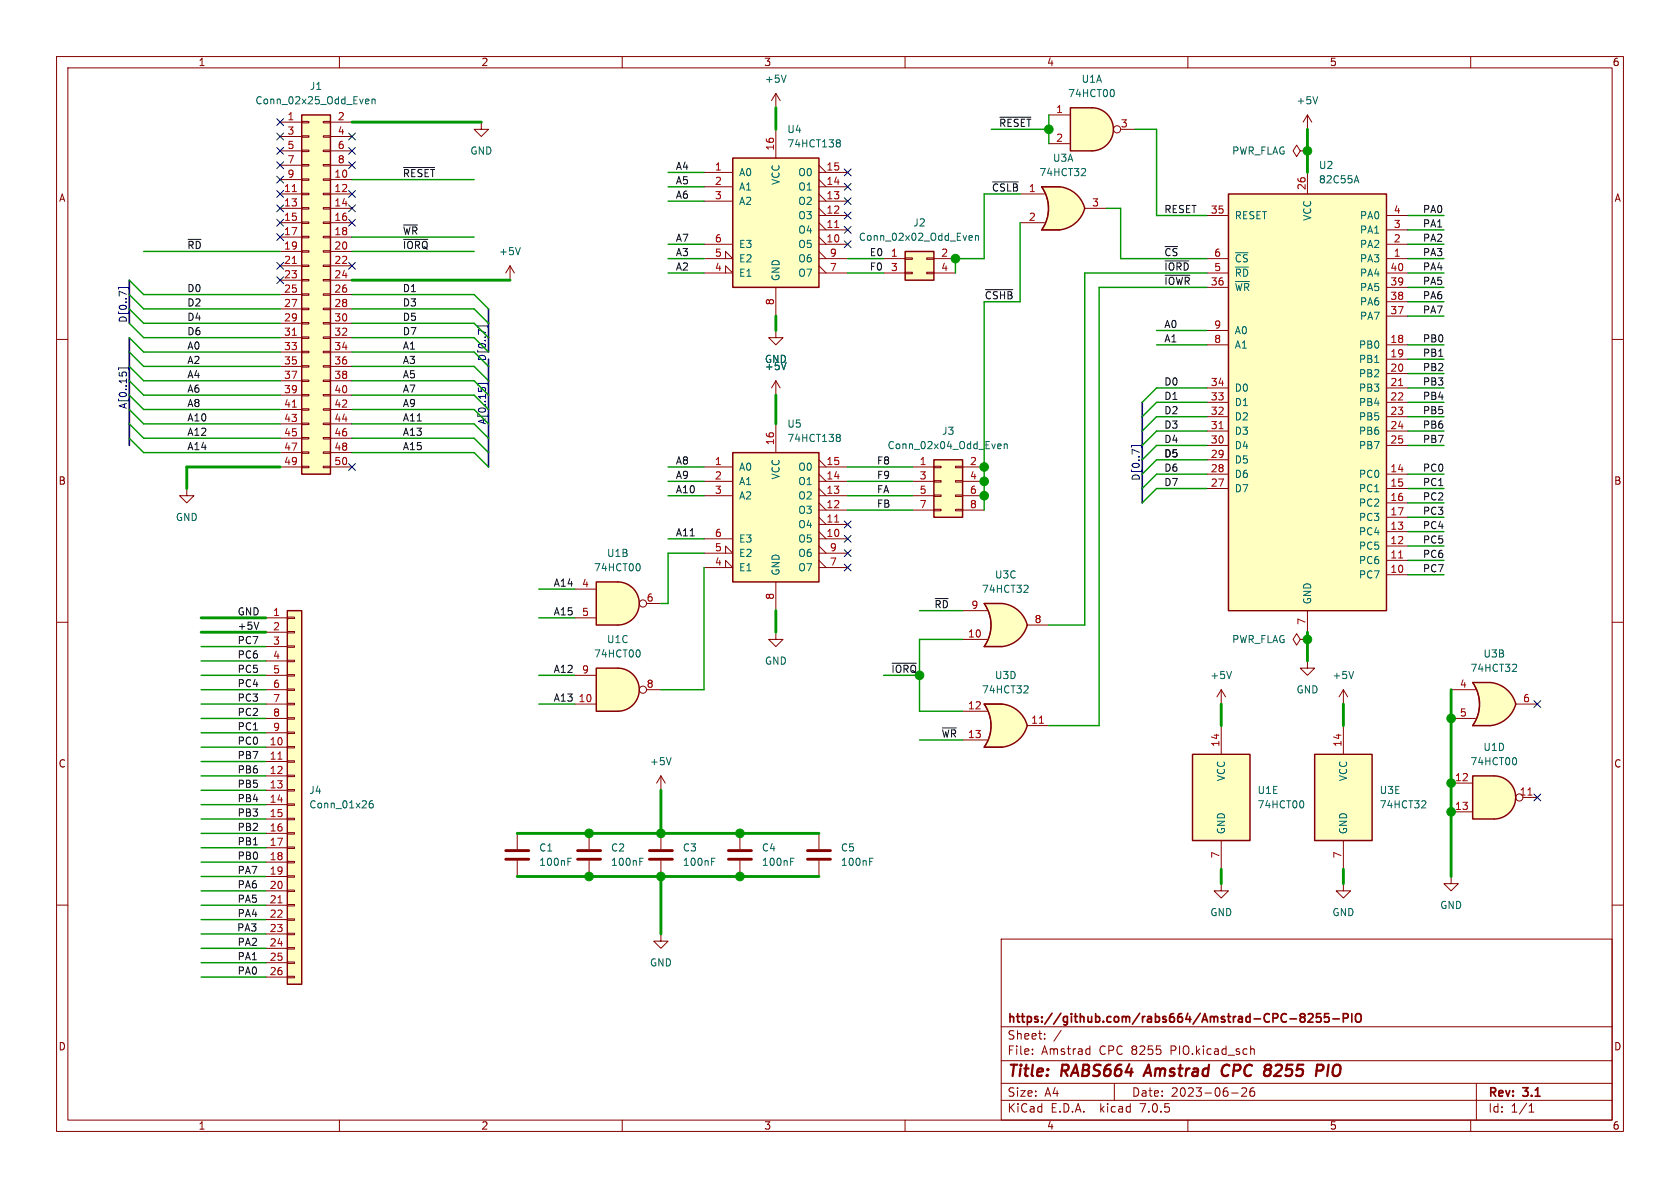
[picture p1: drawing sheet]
<svg xmlns="http://www.w3.org/2000/svg" width="297mm" height="210mm" viewBox="0 0 297 210" stroke-linecap="round" stroke-linejoin="round" font-family="sans-serif">
<g fill="none" stroke="#840000" stroke-width=".18">
<path d="M10 10h277v190h-277zM12 12h273v186h-273zM60 10v2M110 10v2M160 10v2M210 10v2M260 10v2M49.5 21.6h3.8M49.5 31.8h3.8M49.5 34.3h3.8M49.5 36.8h3.8M49.5 39.4h3.8"/>
<path d="M49.5 24.1h3.8M49.5 26.7h3.8M49.5 29.2h3.8M53.3 39.2h1.3v.3h-1.3zM53.3 36.7h1.3v.3h-1.3zM53.3 34.2h1.3v.2h-1.3zM53.3 31.6h1.3v.3h-1.3zM53.3 29.1h1.3v.2h-1.3zM53.3 26.5h1.3v.3h-1.3zM53.3 24h1.3v.3h-1.3zM53.3 21.5h1.3v.2h-1.3zM57.1 39.2h1.3v.3h-1.3z"/>
<path d="M57.1 36.7h1.3v.3h-1.3zM57.1 34.2h1.3v.2h-1.3zM57.1 31.6h1.3v.3h-1.3zM57.1 29.1h1.3v.2h-1.3zM57.1 26.5h1.3v.3h-1.3zM57.1 24h1.3v.3h-1.3zM57.1 21.5h1.3v.2h-1.3zM58.4 21.6h3.8M58.4 31.8h3.8M58.4 34.3h3.8M58.4 36.8h3.8M58.4 39.4h3.8"/>
<path d="M58.4 24.1h3.8M58.4 26.7h3.8M58.4 29.2h3.8M10 60h2M49.5 41.9h3.8M49.5 44.5h3.8M49.5 47h3.8M49.5 49.5h3.8M49.5 52.1h3.8M49.5 54.6h3.8M49.5 57.2h3.8M49.5 59.7h3.8"/>
<path d="M53.3 59.6h1.3v.2h-1.3zM53.3 57h1.3v.3h-1.3zM53.3 54.5h1.3v.2h-1.3zM53.3 51.9h1.3v.3h-1.3zM53.3 49.4h1.3v.3h-1.3zM53.3 46.9h1.3v.2h-1.3zM53.3 44.3h1.3v.3h-1.3zM53.3 41.8h1.3v.2h-1.3zM57.1 59.6h1.3v.2h-1.3zM57.1 57h1.3v.3h-1.3zM57.1 54.5h1.3v.2h-1.3zM57.1 51.9h1.3v.3h-1.3z"/>
<path d="M57.1 49.4h1.3v.3h-1.3zM57.1 46.9h1.3v.2h-1.3zM57.1 44.3h1.3v.3h-1.3zM57.1 41.8h1.3v.2h-1.3zM58.4 41.9h3.8M58.4 44.5h3.8M58.4 47h3.8M58.4 49.5h3.8M58.4 52.1h3.8M58.4 54.6h3.8M58.4 57.2h3.8M58.4 59.7h3.8"/>
<path d="M137.2 58.4v1.3h1.2l-1.2 1.3-1.3-1.3h1.3M156.2 45.7h3.8M156.2 48.3h3.8M160 48.1h1.3v.3h-1.3zM160 45.6h1.3v.2h-1.3zM163.8 48.1h1.3v.3h-1.3zM163.8 45.6h1.3v.2h-1.3zM165.1 45.7h3.8M165.1 48.3h3.8M285 60h2M49.5 62.2h3.8M49.5 64.8h3.8"/>
<path d="M49.5 67.3h3.8M49.5 69.9h3.8M49.5 72.4h3.8M49.5 74.9h3.8M49.5 77.5h3.8M53.3 79.9h1.3v.2h-1.3zM53.3 77.3h1.3v.3h-1.3zM53.3 74.8h1.3v.3h-1.3zM53.3 72.3h1.3v.2h-1.3zM53.3 69.7h1.3v.3h-1.3zM53.3 67.2h1.3v.2h-1.3zM53.3 64.6h1.3v.3h-1.3z"/>
<path d="M53.3 62.1h1.3v.3h-1.3zM57.1 79.9h1.3v.2h-1.3zM57.1 77.3h1.3v.3h-1.3zM57.1 74.8h1.3v.3h-1.3zM57.1 72.3h1.3v.2h-1.3zM57.1 69.7h1.3v.3h-1.3zM57.1 67.2h1.3v.2h-1.3zM57.1 64.6h1.3v.3h-1.3zM57.1 62.1h1.3v.3h-1.3zM58.4 62.2h3.8M58.4 64.8h3.8M58.4 67.3h3.8"/>
<path d="M58.4 69.9h3.8M58.4 72.4h3.8M58.4 74.9h3.8M58.4 77.5h3.8M137.2 67.3l-.8 1.3M137.2 67.3v2.6M137.2 67.3l.7 1.3M49.5 82.6h3.8M49.5 80h3.8M53.3 82.4h1.3v.3h-1.3zM57.1 82.4h1.3v.3h-1.3zM58.4 82.6h3.8"/>
<path d="M58.4 80h3.8M161.3 82.6h3.8M161.3 85.1h3.8M161.3 87.6h3.8M161.3 90.2h3.8M165.1 90h1.3v.3h-1.3zM165.1 87.5h1.3v.3h-1.3zM165.1 85h1.3v.2h-1.3zM165.1 82.4h1.3v.3h-1.3zM168.9 90h1.3v.3h-1.3zM168.9 87.5h1.3v.3h-1.3zM168.9 85h1.3v.2h-1.3z"/>
<path d="M168.9 82.4h1.3v.3h-1.3zM170.2 82.6h3.8M170.2 85.1h3.8M170.2 87.6h3.8M170.2 90.2h3.8M10 110h2M285 110h2M10 160h2M144.8 147.3v2.8M144.8 152.1v2.8M215.9 156.2v1.3h1.3l-1.3 1.3-1.3-1.3h1.3M237.5 156.2v1.3h1.3l-1.3 1.3-1.3-1.3h1.3"/>
<path d="M256.5 154.9v1.3h1.3l-1.3 1.3-1.2-1.3h1.2M285 160h2M177 166h108v32h-108zM60 198v2M110 198v2M160 198v2M177 194.5h108M177 191.5h108M177 187.5h108M177 181.5h108M182.5 186.3v.1M182.5 185.5v.1"/>
<path d="M184.7 183.6v.1M184.7 182.8v.1M187.6 182.1l-1.3 2M192.2 185.4l.5 .1M192.7 184.9v1.5M192.7 186.3l-.5 .1M197 191.5v3M210 198v2M217.7 193.2h1.2M219.5 192.4l.6-.1 .2 .1 .1 .3-.9 1.1h.9M221.1 185.5l.2-.1 .4 .1v.9M221.1 184.9v1.5"/>
<path d="M221.7 192.3a.59 .59 0 0 0-.7 .6v.6l.1 .2 .4 .1 .2-.1 .1-.5-.1-.3h-.5l-.2 .3M260 198v2M261 191.5v6.5M270.3 196.6h.9M270.3 195.5l.4-.4v1.5"/>
</g>
<path d="M216.5 188.3a1.11 1.11 0 0 0 0 1.9M223.9 189.1h.4M224 188.2h.4M224.3 189.1l.2 .1M224.5 190l-.3 .2h-.4M224.5 189l-.2 .1M232.8 189.3h.7a.55 .55 0 0 0 .5-.5 .55 .55 0 0 0-.4-.6h-.7l-.3 2" fill="none" stroke="#840000" stroke-width=".4"/>
<path d="M230.1 179.8l-.3-.3 .3-.3 .5 .1 .1 .2-.3 .3M230.1 179.8l-.3 .3 .1 .4 .2 .2 .5-.1 .1-.2-.1-.4-.2-.2M230.1 179.8h.3M231.3 179.3l.5-.1 .3 .1v.3l-.9 1.1h.9M233.5 179.2h-.7l-.1 .7 .2-.1h.5l.2 .2-.1 .5-.2 .2-.6-.2M234.9 179.2h-.7l-.1 .7 .2-.1h.5l.2 .2-.1 .5-.2 .2-.6-.2M237.5 180l.7-.1 .1-.2v-.4l-.2-.1h-.6v1.5M239 179.2v1.5M239.7 179.4a.5 .5 0 0 1 .6-.2 .5 .5 0 0 1 .3 .5v.5a.5 .5 0 0 1-.5 .5 .5 .5 0 0 1-.5-.5zM228.1 180.1h1.1M235.6 180.1h1.2" fill="none" stroke="#840000" stroke-width=".3"/>
<g fill="none" stroke="#006464" stroke-width=".18">
<path d="M64.8 17.5l.4 .1v.2l-.6 .1M65.2 18.3l-.4 .1M65.8 17.6l.1-.1 .4 .1v.8M65.8 17.5v.9M171.5 41.6l.3 .1 .1 .2-.6 .2M171.8 42.4l-.3 .1M172.4 41.8l.2-.2 .3 .1 .1 .8M172.4 41.6v.9M139 64.1l-.4 1.2M176.6 78.5h.3l.1 .3-.6 .1M176.9 79.3h-.3M177.5 78.6l.2-.1h.3l.1 .8"/>
<path d="M177.5 78.5v.8M153.7 151.7h.6"/>
</g>
<path d="M142.7 151.9h4.1M142.7 150.4h4.1" fill="none" stroke="#840000" stroke-width=".51"/>
<g fill="#ffffc2" stroke="#ffffc2" stroke-width=".18">
<path d="M160 44.5h5.1v5h-5.1z"/>
<path d="M165.1 81.3h5.1v10.1h-5.1z"/>
<path d="M53.3 20.3h5.1v63.5h-5.1z"/>
<path d="M176.6 126.9l5 1.4a5.2 5.2 0 0 1-4.4 3.8z"/>
</g>
<path d="M53.3 20.3h5.1v63.5h-5.1zM160 44.5h5.1v5h-5.1zM165.1 81.3h5.1v10.1h-5.1z" fill="none" stroke="#840000" stroke-width=".25"/>
<path d="M51.7 33.9h.7M51.7 46.6h.7M51.7 59.3h.7M51.7 72h.7" fill="none" stroke="#a90000" stroke-width=".18"/>
<path d="M174 132.1h3.2M174 124.5h3.2" fill="none" stroke="#ffffc2" stroke-width=".18"/>
<path d="M174 124.5h3.2v7.6h-3.2a6.7 6.7 0 0 0 0-7.6z" fill="#ffffc2"/>
<g fill="#ffffc2" stroke="#ffffc2" stroke-width=".18">
<path d="M177.2 124.5a5.1 5.1 0 0 1 4.4 3.8l-5 1.3z"/>
<path d="M176.6 109.1l5 1.4a5.2 5.2 0 0 1-4.4 3.8z"/>
</g>
<path d="M174 124.5h3.2a5.1 5.1 0 0 1 4.4 3.8 5.2 5.2 0 0 1-4.4 3.8h-3.2a6.6 6.6 0 0 0 0-7.6z" fill="none" stroke="#840000" stroke-width=".25"/>
<path d="M170.2 125.7h4.3M170.2 130.8h4.3M177.2 124.5h-3.2a6.6 6.6 0 0 1 0 7.6h3.2M181.6 128.3h3.8" fill="none" stroke="#840000" stroke-width=".18"/>
<path d="M183.8 127.9h.7" fill="none" stroke="#a90000" stroke-width=".18"/>
<path d="M181.5 121.2l.3 .3-.1 .3-.7 .7h.8" fill="none" stroke="#006464" stroke-width=".18"/>
<path d="M174 114.3h3.2M174 106.7h3.2" fill="none" stroke="#ffffc2" stroke-width=".18"/>
<path d="M174 106.7h3.2v7.6h-3.2a6.7 6.7 0 0 0 0-7.6z" fill="#ffffc2"/>
<g fill="#ffffc2" stroke="#ffffc2" stroke-width=".18">
<path d="M177.2 106.7a5.1 5.1 0 0 1 4.4 3.8l-5 1.3z"/>
<path d="M263 123.1l5 1.4a5.2 5.2 0 0 1-4.4 3.8z"/>
</g>
<path d="M174 106.7h3.2a5.1 5.1 0 0 1 4.4 3.8 5.2 5.2 0 0 1-4.4 3.8h-3.2a6.6 6.6 0 0 0 0-7.6z" fill="none" stroke="#840000" stroke-width=".25"/>
<path d="M170.2 113h4.3M170.2 108h4.3M177.2 106.7h-3.2a6.6 6.6 0 0 1 0 7.6h3.2M181.6 110.5h3.8" fill="none" stroke="#840000" stroke-width=".18"/>
<path d="M181.5 103.4l.3 .3-.1 .3-.7 .7h.8" fill="none" stroke="#006464" stroke-width=".18"/>
<path d="M260.3 128.3h3.2M260.3 120.7h3.2" fill="none" stroke="#ffffc2" stroke-width=".18"/>
<path d="M260.3 120.7h3.2v7.6h-3.2a6.7 6.7 0 0 0 0-7.6z" fill="#ffffc2"/>
<g fill="#ffffc2" stroke="#ffffc2" stroke-width=".18">
<path d="M263.6 120.7a5.1 5.1 0 0 1 4.4 3.8l-5 1.3z"/>
<path d="M193 19.1a3.8 3.8 0 0 1 3.8 3.8 3.8 3.8 0 0 1-3.8 3.8z"/>
</g>
<path d="M260.3 120.7h3.3a5.1 5.1 0 0 1 4.4 3.8 5.2 5.2 0 0 1-4.5 3.8h-3.2a6.6 6.6 0 0 0 0-7.6z" fill="none" stroke="#840000" stroke-width=".25"/>
<path d="M33 86.4v1.2h1.3l-1.3 1.3-1.3-1.3h1.3M137.2 111.8v1.2h1.2l-1.2 1.3-1.3-1.3h1.3M229.9 113l-.7-1-.6 1 .6 1 .7-1h1.2M231.1 113h.1M215.9 121.9l-.8 1.3M215.9 121.9v2.6M215.9 121.9l.8 1.3M256.5 121.9h4.4M256.5 127h4.4M263.5 120.7h-3.2a6.6 6.6 0 0 1 0 7.6h3.2M268 124.5h3.8" fill="none" stroke="#840000" stroke-width=".18"/>
<path d="M217.7 118.7l-.4 1.3M267.9 117.4l.2 .3v.3l-.8 .7h.8" fill="none" stroke="#006464" stroke-width=".18"/>
<path d="M189.2 19.1h3.8v7.6h-3.8z" fill="#ffffc2"/>
<path d="M189.2 19.1h3.8a3.8 3.8 0 0 1 3.8 3.8 3.8 3.8 0 0 1-3.8 3.8h-3.8z" fill="none" stroke="#840000" stroke-width=".25"/>
<g fill="none" stroke="#840000" stroke-width=".18">
<path d="M137.2 16.5l-.8 1.3M137.2 16.5v2.6M137.2 16.5l.7 1.3M185.4 20.3h3.8M185.4 25.4h3.8M198.1 22.9h2.6M231.1 20.3l-.7 1.3M231.1 20.3v2.6M231.1 20.3l.8 1.3M104.1 147.3v2.8M104.1 152.1v2.8M116.8 165.1v1.3h1.3l-1.3 1.2-1.2-1.2h1.2"/>
<circle cx="197.5" cy="22.9" r=".63"/>
</g>
<path d="M139 13.3l-.4 1.2M196.9 15.9l.1 .4-.1 .7M233 17.1l-.5 1.3M113.1 151.7h.6" fill="none" stroke="#006464" stroke-width=".18"/>
<path d="M102.1 151.9h4.1M102.1 150.4h4.1" fill="none" stroke="#840000" stroke-width=".51"/>
<path d="M186.8 35.5l5 1.3a5.2 5.2 0 0 1-4.4 3.8z" fill="#ffffc2" stroke="#ffffc2" stroke-width=".18"/>
<path d="M184.1 33h3.2M184.1 40.6h3.2" fill="none" stroke="#ffffc2" stroke-width=".18"/>
<path d="M184.1 33h3.2v7.6h-3.2a6.7 6.7 0 0 0 0-7.6z" fill="#ffffc2"/>
<g fill="#ffffc2" stroke="#ffffc2" stroke-width=".18">
<path d="M187.4 33a5.1 5.1 0 0 1 4.4 3.8l-5 1.3z"/>
<path d="M129.5 27.9h15.3v22.9h-15.3z"/>
<path d="M232.4 133.4h10.2v15.2h-10.2z"/>
<path d="M264.2 137.2a3.8 3.8 0 0 1 3.8 3.8 3.8 3.8 0 0 1-3.8 3.8z"/>
</g>
<path d="M129.5 27.9h15.3v22.9h-15.3zM187.3 33h-3.2a6.6 6.6 0 0 1 0 7.6h3.2M187.4 33a5.1 5.1 0 0 1 4.4 3.8 5.2 5.2 0 0 1-4.4 3.8M232.4 133.4h10.2v15.2h-10.2z" fill="none" stroke="#840000" stroke-width=".25"/>
<g fill="none" stroke="#840000" stroke-width=".18">
<path d="M124.5 30.5h5M124.5 35.6h5M124.5 33h5M137.2 22.9v5M144.8 30.5h5.1M144.8 39.4l1.2 1.2M144.8 38.1h5.1M144.8 36.8l1.2 1.3M144.8 35.6h5.1M144.8 34.3l1.2 1.3M144.8 33h5.1M144.8 31.8l1.2 1.2"/>
<path d="M144.8 29.2l1.2 1.3M180.3 34.3h4.4M180.3 39.4h4.4M187.3 33h-3.2a6.6 6.6 0 0 1 0 7.6h3.2M191.8 36.8h3.8M229.9 26.7l-.7-1-.6 1 .6 1 .7-1h1.2M231.1 26.7h.1M90.2 47l-.8 1.3M90.2 47v2.5M90.2 47l.7 1.3M124.5 48.3h5l-1.2-1.3v1.3M124.5 45.7h5l-1.2-1.2v1.2"/>
<path d="M124.5 43.2h5M137.2 50.8v5.1M144.8 43.2h5.1M144.8 41.9l1.2 1.3M144.8 40.6h5.1M144.8 48.3h5.1M144.8 45.7h5.1M144.8 47l1.2 1.3M144.8 44.5l1.2 1.2M231.1 116.8v1.3h1.3l-1.3 1.3-1.2-1.3h1.2M116.8 137.2l-.7 1.2M116.8 137.2v2.5"/>
<path d="M116.8 137.2l.8 1.2M237.5 121.9l-.8 1.3M237.5 121.9v2.6M237.5 128.3v5.1M237.5 121.9l.8 1.3M237.5 148.6v5.1"/>
</g>
<path d="M148.1 24.7h.2l.3 .3-.3 .3M148.1 25.3h.2M148.3 25.3l.3 .2v.2l-.2 .2-.3 .1M191.7 29.8l.2 .2v.3l-.8 .8h.8M92 43.8l-.4 1.2M239.3 118.7l-.4 1.3M118.7 133.9l-.5 1.3M251.8 141.5l.3 .3-.1 .3-.7 .7h.8" fill="none" stroke="#006464" stroke-width=".18"/>
<path d="M147.6 40.2h.7" fill="none" stroke="#a90000" stroke-width=".18"/>
<path d="M260.3 137.2h3.9v7.6h-3.9z" fill="#ffffc2"/>
<path d="M217.2 34.3h27.9v73.7h-27.9zM129.5 80h15.3v22.9h-15.3zM210.8 133.4h10.2v15.2h-10.2zM260.3 137.2h3.9a3.8 3.8 0 0 1 3.8 3.8 3.8 3.8 0 0 1-3.8 3.8h-3.9z" fill="none" stroke="#840000" stroke-width=".25"/>
<g fill="none" stroke="#840000" stroke-width=".18">
<path d="M85.1 21.6v1.3h1.3l-1.3 1.2-1.3-1.2h1.3M213.4 38.1h3.8M231.1 30.5v3.8M245.1 38.1h3.8M213.4 45.7h3.8M213.4 50.8h3.8M213.4 48.3h3.8M213.4 58.4h3.8M245.1 45.7h3.8M245.1 43.2h3.8M245.1 40.6h3.8M245.1 50.8h3.8"/>
<path d="M245.1 55.9h3.8M245.1 53.3h3.8M245.1 48.3h3.8M137.2 74.9v5.1M213.4 61h3.8M213.4 68.6h3.8M213.4 71.1h3.8M213.4 73.7h3.8M213.4 76.2h3.8M213.4 78.7h3.8M245.1 61h3.8M245.1 63.5h3.8"/>
<path d="M245.1 66h3.8M245.1 68.6h3.8M245.1 71.1h3.8M245.1 73.7h3.8M245.1 76.2h3.8M245.1 78.7h3.8M124.5 97.8h5l-1.2-1.3v1.3M124.5 82.6h5M124.5 95.3h5M124.5 87.6h5M124.5 85.1h5M144.8 82.6h5.1"/>
<path d="M144.8 95.3h5.1M144.8 94l1.2 1.3M144.8 92.7h5.1M144.8 91.4l1.2 1.3M144.8 90.2h5.1M144.8 88.9l1.2 1.3M144.8 87.6h5.1M144.8 86.4l1.2 1.2M144.8 85.1h5.1M144.8 83.8l1.2 1.3M144.8 81.3l1.2 1.3M144.8 97.8h5.1"/>
<path d="M144.8 99.1l1.2 1.2M144.8 96.5l1.2 1.3M213.4 83.8h3.8M213.4 86.4h3.8M213.4 81.3h3.8M245.1 99.1h3.8M245.1 96.5h3.8M245.1 94h3.8M245.1 83.8h3.8M245.1 86.4h3.8M245.1 88.9h3.8M245.1 91.4h3.8"/>
<path d="M124.5 100.3h5l-1.2-1.2v1.2M137.2 102.9v5.1M144.8 100.3h5.1M231.1 108v3.8M245.1 101.6h3.8M215.9 128.3v5.1M256.5 138.4h3.8M91.4 147.3v2.8M91.4 152.1v2.8M116.8 147.3v2.8M116.8 152.1v2.8M130.8 147.3v2.8"/>
<path d="M130.8 152.1v2.8M215.9 148.6v5.1M256.5 143.5h3.8M269.2 141h2.6"/>
<circle cx="268.6" cy="141" r=".63"/>
</g>
<path d="M215.5 75.8h.7M247.3 68.2h.7M147.6 92.3h.7M247.3 98.6h.7M270.1 140.6h.7" fill="none" stroke="#a90000" stroke-width=".18"/>
<path d="M239.5 32h.6M239.8 31.1l.4 1.2M148.1 76.8h.2l.3 .2-.3 .3M148.1 77.3h.2M148.3 77.3l.3 .3v.2l-.2 .2h-.3M268 134.1l.1 .3-.1 .7M100.4 151.7h.6M125.8 151.7h.6M139.8 151.7h.6M230.4 141.7l.1 .3-.1 .7" fill="none" stroke="#006464" stroke-width=".18"/>
<g fill="#ffffc2" stroke="#ffffc2" stroke-width=".18">
<path d="M129.5 80h15.3v22.9h-15.3z"/>
<path d="M217.2 34.3h27.9v73.7h-27.9z"/>
<path d="M210.8 133.4h10.2v15.2h-10.2z"/>
<path d="M109.2 118.1a3.8 3.8 0 0 1 3.8 3.8 3.8 3.8 0 0 1-3.8 3.8z"/>
</g>
<path d="M89.4 151.9h4.1M89.4 150.4h4.1M114.8 151.9h4.1M114.8 150.4h4.1M128.8 151.9h4M128.8 150.4h4" fill="none" stroke="#840000" stroke-width=".51"/>
<path d="M105.4 118.1h3.8v7.6h-3.8z" fill="#ffffc2"/>
<path d="M105.4 118.1h3.8a3.8 3.8 0 0 1 3.8 3.8 3.8 3.8 0 0 1-3.8 3.8h-3.8z" fill="none" stroke="#840000" stroke-width=".25"/>
<g fill="none" stroke="#840000" stroke-width=".18">
<path d="M101.6 119.4h3.8M101.6 124.5h3.8M114.3 121.9h2.5"/>
<circle cx="113.7" cy="121.9" r=".63"/>
</g>
<path d="M113.1 115l.1 .4-.1 .6" fill="none" stroke="#006464" stroke-width=".18"/>
<path d="M109.2 102.9a3.8 3.8 0 0 1 3.8 3.8 3.8 3.8 0 0 1-3.8 3.8z" fill="#ffffc2" stroke="#ffffc2" stroke-width=".18"/>
<path d="M105.4 102.9h3.8v7.6h-3.8z" fill="#ffffc2"/>
<path d="M50.8 108h2.5v66h-2.5zM105.4 102.9h3.8a3.8 3.8 0 0 1 3.8 3.8 3.8 3.8 0 0 1-3.8 3.8h-3.8z" fill="none" stroke="#840000" stroke-width=".25"/>
<g fill="none" stroke="#840000" stroke-width=".18">
<path d="M47 109.2h3.8M47 111.8h3.8M47 114.3h3.8M47 116.8h3.8M47 119.4h3.8M50.8 119.3h1.3v.2h-1.3zM50.8 116.7h1.3v.3h-1.3zM50.8 114.2h1.3v.2h-1.3zM50.8 111.6h1.3v.3h-1.3zM50.8 109.1h1.3v.2h-1.3zM101.6 104.1h3.8M101.6 109.2h3.8"/>
<path d="M114.3 106.7h2.5M47 132.1h3.8M47 134.6h3.8M47 137.2h3.8M47 139.7h3.8M47 121.9h3.8M47 124.5h3.8M47 127h3.8M47 129.5h3.8M50.8 139.6h1.3v.2h-1.3zM50.8 137h1.3v.3h-1.3zM50.8 134.5h1.3v.2h-1.3z"/>
<path d="M50.8 132h1.3v.2h-1.3zM50.8 129.4h1.3v.3h-1.3zM50.8 126.9h1.3v.2h-1.3zM50.8 124.3h1.3v.3h-1.3zM50.8 121.8h1.3v.2h-1.3zM47 142.2h3.8M47 144.8h3.8M47 147.3h3.8M47 149.9h3.8M47 152.4h3.8M47 154.9h3.8M47 157.5h3.8"/>
<path d="M50.8 159.9h1.3v.2h-1.3zM50.8 157.4h1.3v.2h-1.3zM50.8 154.8h1.3v.3h-1.3zM50.8 152.3h1.3v.2h-1.3zM50.8 149.7h1.3v.3h-1.3zM50.8 147.2h1.3v.2h-1.3zM50.8 144.7h1.3v.2h-1.3zM50.8 142.1h1.3v.3h-1.3zM47 160h3.8M47 162.6h3.8M47 165.1h3.8M47 167.6h3.8"/>
<path d="M47 170.2h3.8M47 172.7h3.8M50.8 172.6h1.3v.2h-1.3zM50.8 170.1h1.3v.2h-1.3zM50.8 167.5h1.3v.3h-1.3zM50.8 165h1.3v.2h-1.3zM50.8 162.4h1.3v.3h-1.3z"/>
<circle cx="113.7" cy="106.7" r=".63"/>
</g>
<path d="M139 64.1l-.4 1.2M113.1 99.8l.1 .3-.1 .7M65.9 141.5l-.4 .1a.85 .85 0 0 0 0 1.2l.4-.1 .1-.4-.3-.3-.3 .1-.1 .2" fill="none" stroke="#006464" stroke-width=".18"/>
<path d="M50.8 108h2.5v66h-2.5z" fill="#ffffc2" stroke="#ffffc2" stroke-width=".18"/>
<path d="M49.1 134.2h.8M49.1 159.6h.8" fill="none" stroke="#a90000" stroke-width=".18"/>
<path d="M71.3 29.6h5.5M175.5 32.2h4.5M176.8 20.7h5.4M71.3 42.3h4.3M174.2 51.2h4.8M206 48.7h4.4M206 46.1h4.2M45.8 110l-.5 1.2M157.7 117.2h4.3" fill="none" stroke="#0f0f0f" stroke-width=".18"/>
<g fill="none" stroke="#000084" stroke-width=".18">
<path d="M48.9 21l1.2 1.2M48.9 23.5l1.2 1.2M48.9 28.6l1.2 1.2M48.9 26.1l1.2 1.2M48.9 31.1l1.2 1.3M48.9 36.2l1.2 1.2M48.9 38.8l1.2 1.2M48.9 33.7l1.2 1.2M50.1 21l-1.2 1.2M50.1 23.5l-1.2 1.2M50.1 38.8l-1.2 1.2M50.1 28.6l-1.2 1.2"/>
<path d="M50.1 36.2l-1.2 1.2M50.1 26.1l-1.2 1.2M50.1 31.1l-1.2 1.3M50.1 33.7l-1.2 1.2M61.6 33.7l1.2 1.2M61.6 26.1l1.2 1.2M61.6 23.5l1.2 1.2M61.6 28.6l1.2 1.2M61.6 36.2l1.2 1.2M61.6 38.8l1.2 1.2M62.8 26.1l-1.2 1.2M62.8 23.5l-1.2 1.2"/>
<path d="M62.8 28.6l-1.2 1.2M62.8 36.2l-1.2 1.2M62.8 38.8l-1.2 1.2M62.8 33.7l-1.2 1.2M149.3 32.4l1.2 1.2M149.3 37.5l1.2 1.2M149.3 35l1.2 1.2M149.3 29.9l1.2 1.2M150.5 32.4l-1.2 1.2M150.5 37.5l-1.2 1.2M150.5 35l-1.2 1.2M150.5 29.9l-1.2 1.2"/>
<path d="M21 51.1v-.3h1.8v.3M48.9 41.3l1.2 1.2M48.9 46.4l1.2 1.2M48.9 48.9l1.2 1.2M50.1 41.3l-1.2 1.2M50.1 48.9l-1.2 1.2M50.1 46.4l-1.2 1.2M61.6 46.4l1.2 1.2M62.8 46.4l-1.2 1.2M84.5 57.9v-.3h1.8v.3M149.3 42.6l1.2 1.2M149.3 40l1.2 1.2"/>
<path d="M150.5 42.6l-1.2 1.2M150.5 40l-1.2 1.2M21 65.3v-.3h1.8v.3M21.7 65.8h.5M84.5 68.1v-.3h1.8v.3M200 79.1v-.3h1.8v.3M61.6 81.9l1.2 1.3M62.8 81.9l-1.2 1.3M149.3 94.6l1.2 1.3M149.3 92.1l1.2 1.2M149.3 97.2l1.2 1.2M149.3 99.7l1.2 1.2"/>
<path d="M150.5 94.6l-1.2 1.3M150.5 92.1l-1.2 1.2M150.5 97.2l-1.2 1.2M150.5 99.7l-1.2 1.2M271.2 123.9l1.2 1.2M272.4 123.9l-1.2 1.2M271.2 140.4l1.2 1.2M272.4 140.4l-1.2 1.2"/>
</g>
<path d="M22.9 49.5v2.6M22.9 59.7v7.6M86.4 54.6v5.1M22.9 72.4v6.3M86.4 63.5v6.4M86.4 74.9v7.7M201.9 71.1v10.2M201.9 83.8v5.1" fill="none" stroke="#000084" stroke-width=".3"/>
<g fill="none" stroke="#009600" stroke-width=".25">
<path d="M62.2 31.8h21.6M118.1 30.5h6.4M118.1 35.6h6.4M118.1 33h6.4M175.3 22.9h10.1M180.3 39.4v13.9h-6.3v36.9M180.3 34.3h-6.3v11.4h-5.1v2.6M185.4 20.3v5.1M195.6 36.8h2.5v8.9h15.3M200.7 22.9h3.8v15.2h8.9M248.9 38.1h6.4M22.9 49.5l2.5 2.6h24.1"/>
<path d="M22.9 52.1l2.5 2.5h24.1M22.9 57.2l2.5 2.5h24.1M22.9 54.6l2.5 2.6h24.1M22.9 59.7l2.5 2.5h24.1M25.4 44.5h24.1M62.2 41.9h21.6M62.2 44.5h21.6M62.2 52.1h21.6l2.6 2.5M62.2 54.6h21.6l2.6 2.6M62.2 59.7h21.6l2.6 2.5M62.2 57.2h21.6l2.6 2.5M118.1 43.2h6.4"/>
<path d="M118.1 45.7h6.4M118.1 48.3h6.4M149.9 45.7h6.3M149.9 48.3h6.3M204.5 58.4h8.9M213.4 50.8h-19.1v77.5h-8.9M213.4 48.3h-21.6v62.2h-6.4M248.9 43.2h6.4M248.9 40.6h6.4M248.9 45.7h6.4M248.9 50.8h6.4M248.9 48.3h6.4"/>
<path d="M248.9 53.3h6.4M248.9 55.9h6.4M22.9 64.8l2.5 2.5h24.1M22.9 62.2l2.5 2.6h24.1M22.9 67.3l2.5 2.6h24.1M22.9 74.9l2.5 2.6h24.1M22.9 69.9l2.5 2.5h24.1M22.9 72.4l2.5 2.5h24.1M22.9 77.5l2.5 2.5h24.1M62.2 67.3h21.6l2.6 2.6M62.2 64.8h21.6l2.6 2.5M62.2 62.2h21.6l2.6 2.6"/>
<path d="M62.2 69.9h21.6l2.6 2.5M62.2 77.5h21.6l2.6 2.5M62.2 72.4h21.6l2.6 2.5M62.2 74.9h21.6l2.6 2.6M204.5 61h8.9M213.4 71.1h-8.9l-2.6 2.6M213.4 73.7h-8.9l-2.6 2.5M213.4 78.7h-8.9l-2.6 2.6M213.4 76.2h-8.9l-2.6 2.5M213.4 68.6h-8.9l-2.6 2.5M248.9 71.1h6.4M248.9 73.7h6.4"/>
<path d="M248.9 78.7h6.4M248.9 76.2h6.4M248.9 68.6h6.4M248.9 63.5h6.4M248.9 61h6.4M248.9 66h6.4M62.2 80h21.6l2.6 2.6M118.1 87.6h6.4M118.1 95.3h6.4M118.1 85.1h6.4M118.1 82.6h6.4M124.5 97.8h-6.4v8.9h-1.3"/>
<path d="M149.9 87.6h11.4M149.9 90.2h11.4M149.9 85.1h11.4M149.9 82.6h11.4M213.4 86.4h-8.9l-2.6 2.5M213.4 81.3h-8.9l-2.6 2.5M213.4 83.8h-8.9l-2.6 2.6M248.9 94h6.4M248.9 91.4h6.4M248.9 96.5h6.4M248.9 86.4h6.4M248.9 83.8h6.4"/>
<path d="M248.9 99.1h6.4M248.9 88.9h6.4M35.6 119.4h11.4M35.6 116.8h11.4M35.6 114.3h11.4M95.2 119.4h6.4M95.2 109.2h6.4M95.2 104.1h6.4M124.5 100.3v21.6h-7.7M156.2 119.4h6.4M162.6 108h7.6M170.2 113h-7.6v12.7h7.6"/>
<path d="M248.9 101.6h6.4M35.6 121.9h11.4M35.6 124.5h11.4M35.6 139.7h11.4M35.6 127h11.4M35.6 129.5h11.4M35.6 134.6h11.4M35.6 132.1h11.4M35.6 137.2h11.4M95.2 124.5h6.4M162.6 130.8h7.6M35.6 144.8h11.4"/>
<path d="M35.6 142.2h11.4M35.6 147.3h11.4M35.6 149.9h11.4M35.6 152.4h11.4M35.6 154.9h11.4M35.6 157.5h11.4M35.6 160h11.4M35.6 162.6h11.4M35.6 165.1h11.4M35.6 172.7h11.4M35.6 170.2h11.4M35.6 167.6h11.4"/>
</g>
<g fill="none" stroke="#009600" stroke-width=".51">
<path d="M137.2 19.1v3.8M62.2 21.6h22.9M231.1 22.9v7.6M62.2 49.5h28M137.2 55.9v2.5M137.2 69.9v5M49.5 82.6h-16.5v3.8M35.6 111.8h11.4M35.6 109.2h11.4M137.2 108v3.8M231.1 111.8v5M116.8 139.7v7.6"/>
<path d="M215.9 124.5v3.8M237.5 124.5v3.8M256.5 121.9v33M91.4 147.3h53.4M91.4 154.9h53.4M116.8 154.9v10.2M215.9 153.7v2.5M237.5 153.7v2.5"/>
</g>
<g fill="#009600" stroke="#009600" stroke-width=".18">
<circle cx="174" cy="87.6" r=".76"/>
<circle cx="174" cy="82.5" r=".76"/>
<circle cx="174" cy="85.1" r=".76"/>
<circle cx="168.9" cy="45.7" r=".76"/>
<circle cx="185.4" cy="22.9" r=".76"/>
<circle cx="231.1" cy="26.7" r=".76"/>
<circle cx="116.8" cy="147.3" r=".76"/>
<circle cx="130.8" cy="147.3" r=".76"/>
<circle cx="104.1" cy="147.3" r=".76"/>
<circle cx="104.1" cy="154.9" r=".76"/>
<circle cx="116.8" cy="154.9" r=".76"/>
<circle cx="130.8" cy="154.9" r=".76"/>
<circle cx="162.6" cy="119.4" r=".76"/>
<circle cx="256.5" cy="138.4" r=".76"/>
<circle cx="256.5" cy="143.5" r=".76"/>
<circle cx="231.1" cy="113" r=".76"/>
<circle cx="256.5" cy="127" r=".76"/>
</g>
<g font-size="2.8" fill="#840000">
<text x="178" y="190.8">Title:</text>
<text x="187.5" y="190.8">RABS664</text>
<text x="202.9" y="190.8">Amstrad</text>
<text x="217" y="190.8">CPC</text>
<text x="225.2" y="190.8">8255</text>
<text x="234.9" y="190.8">PIO</text>
</g>
<g font-size="2.1" fill="#840000">
<text x="178" y="183.9">Sheet:</text>
<text x="178" y="181.1">https://github.com/rabs664/Amstrad-CPC-8255-PIO</text>
<text x="178" y="186.6">File:</text>
<text x="184" y="186.6">Amstrad</text>
<text x="194.2" y="186.6">CPC 8255</text>
<text x="206.9" y="186.6">PIO.kicad_sch</text>
<text x="178" y="196.8">KiCad</text>
<text x="178" y="194">Size:</text>
<text x="184.6" y="194">A4</text>
<text x="185.7" y="196.8">E.D.A.</text>
<text x="194.4" y="196.8">kicad</text>
<text x="200" y="194">Date:</text>
<text x="201.5" y="196.8">7.0.5</text>
<text x="206.9" y="194">2023-06-26</text>
<text x="263" y="194.2">Rev:</text>
<text x="263" y="196.8">Id:</text>
<text x="267" y="196.8">1/1</text>
<text x="269.2" y="194.2">3.1</text>
</g>
<g font-size="1.8" fill="#840000">
<text x="35" y="11.8">1</text>
<text x="85" y="11.8">2</text>
<text x="135" y="11.8">3</text>
<text x="185" y="11.8">4</text>
<text x="235" y="11.8">5</text>
<text x="285" y="11.8">6</text>
<text x="10.4" y="35.8">A</text>
<text x="285.4" y="35.8">A</text>
<text x="10.3" y="85.8">B</text>
<text x="285.3" y="85.8">B</text>
<text x="10.3" y="135.8">C</text>
<text x="285.3" y="135.8">C</text>
<text x="10.3" y="185.8">D</text>
<text x="285.3" y="185.8">D</text>
<text x="35" y="199.8">1</text>
<text x="85" y="199.8">2</text>
<text x="135" y="199.8">3</text>
<text x="185" y="199.8">4</text>
<text x="235" y="199.8">5</text>
<text x="285" y="199.8">6</text>
</g>
<g font-size="1.8" fill="#006464">
<text x="54.7" y="16.1">J1</text>
<text x="135.2" y="14.8">+5V</text>
<text x="188.8" y="17.3">74HCT00</text>
<text x="191.2" y="14.8">U1A</text>
<text x="45.1" y="18.6">Conn_02x25_Odd_Even</text>
<text x="139.1" y="23.7">U4</text>
<text x="229.1" y="18.6">+5V</text>
<text x="83.1" y="27.5">GND</text>
<text x="139.1" y="26.2">74HCT138</text>
<text x="186.1" y="28.8">U3A</text>
<text x="217.8" y="27.5">PWR_FLAG</text>
<text x="130.6" y="31.3">A0</text>
<text x="130.6" y="33.8">A1</text>
<text x="138" y="32.7" transform="rotate(-90 138 32.7)">VCC</text>
<text x="141.1" y="33.8">O1</text>
<text x="141.1" y="31.3">O0</text>
<text x="183.7" y="31.3">74HCT32</text>
<text x="233.1" y="30">U2</text>
<text x="233.1" y="32.6">82C55A</text>
<text x="130.6" y="36.4">A2</text>
<text x="141.1" y="41.5">O4</text>
<text x="141.1" y="38.9">O3</text>
<text x="141.1" y="36.4">O2</text>
<text x="161.4" y="40.2">J2</text>
<text x="218.2" y="38.9">RESET</text>
<text x="232" y="39.1" transform="rotate(-90 232 39.1)">VCC</text>
<text x="240.4" y="41.5">PA1</text>
<text x="240.4" y="38.9">PA0</text>
<text x="88.2" y="45.3">+5V</text>
<text x="130.6" y="46.5">E2</text>
<text x="130.6" y="44">E3</text>
<text x="141.1" y="44">O5</text>
<text x="141.1" y="46.5">O6</text>
<text x="151.8" y="42.7">Conn_02x02_Odd_Even</text>
<text x="218.2" y="46.5">~{CS}</text>
<text x="240.4" y="46.5">PA3</text>
<text x="240.4" y="44">PA2</text>
<text x="130.6" y="49.1">E1</text>
<text x="138" y="49.8" transform="rotate(-90 138 49.8)">GND</text>
<text x="141.1" y="49.1">O7</text>
<text x="218.2" y="51.6">~{WR}</text>
<text x="218.2" y="49.1">~{RD}</text>
<text x="240.4" y="51.6">PA5</text>
<text x="240.4" y="49.1">PA4</text>
<text x="218.2" y="59.2">A0</text>
<text x="240.4" y="56.7">PA7</text>
<text x="240.4" y="54.2">PA6</text>
<text x="135.2" y="65.6">+5V</text>
<text x="135.2" y="64.3">GND</text>
<text x="218.2" y="61.8">A1</text>
<text x="240.2" y="61.8">PB0</text>
<text x="240.2" y="64.3">PB1</text>
<text x="218.2" y="71.9">D1</text>
<text x="218.2" y="69.4">D0</text>
<text x="240.2" y="66.9">PB2</text>
<text x="240.2" y="69.4">PB3</text>
<text x="240.2" y="71.9">PB4</text>
<text x="139.1" y="75.8">U5</text>
<text x="166.5" y="77">J3</text>
<text x="218.2" y="77">D3</text>
<text x="218.2" y="74.5">D2</text>
<text x="240.2" y="74.5">PB5</text>
<text x="240.2" y="77">PB6</text>
<text x="130.6" y="83.4">A0</text>
<text x="139.1" y="78.3">74HCT138</text>
<text x="141.1" y="83.4">O0</text>
<text x="156.8" y="79.6">Conn_02x04_Odd_Even</text>
<text x="218.2" y="82.1">D5</text>
<text x="218.2" y="79.6">D4</text>
<text x="240.2" y="79.6">PB7</text>
<text x="130.6" y="85.9">A1</text>
<text x="130.6" y="88.5">A2</text>
<text x="138" y="84.8" transform="rotate(-90 138 84.8)">VCC</text>
<text x="141.1" y="88.5">O2</text>
<text x="141.1" y="85.9">O1</text>
<text x="218.2" y="87.2">D7</text>
<text x="218.2" y="84.6">D6</text>
<text x="240.2" y="84.6">PC0</text>
<text x="240.2" y="87.2">PC1</text>
<text x="240.2" y="89.7">PC2</text>
<text x="31" y="92.3">GND</text>
<text x="141.1" y="93.5">O4</text>
<text x="141.1" y="91">O3</text>
<text x="240.2" y="94.8">PC4</text>
<text x="240.2" y="92.3">PC3</text>
<text x="104.9" y="101.2">74HCT00</text>
<text x="107.2" y="98.6">U1B</text>
<text x="130.6" y="101.2">E1</text>
<text x="130.6" y="98.6">E2</text>
<text x="130.6" y="96.1">E3</text>
<text x="138" y="101.9" transform="rotate(-90 138 101.9)">GND</text>
<text x="141.1" y="96.1">O5</text>
<text x="141.1" y="101.2">O7</text>
<text x="141.1" y="98.6">O6</text>
<text x="240.2" y="99.9">PC6</text>
<text x="240.2" y="97.3">PC5</text>
<text x="173.5" y="105">74HCT32</text>
<text x="175.8" y="102.4">U3C</text>
<text x="232" y="106.9" transform="rotate(-90 232 106.9)">GND</text>
<text x="240.2" y="102.4">PC7</text>
<text x="107.2" y="113.9">U1C</text>
<text x="217.8" y="113.9">PWR_FLAG</text>
<text x="104.9" y="116.4">74HCT00</text>
<text x="135.2" y="117.7">GND</text>
<text x="259.9" y="118.9">74HCT32</text>
<text x="262.2" y="116.4">U3B</text>
<text x="173.5" y="122.7">74HCT32</text>
<text x="175.8" y="120.2">U3D</text>
<text x="213.9" y="120.2">+5V</text>
<text x="229.1" y="122.7">GND</text>
<text x="235.5" y="120.2">+5V</text>
<text x="114.8" y="135.4">+5V</text>
<text x="259.9" y="135.4">74HCT00</text>
<text x="262.2" y="132.9">U1D</text>
<text x="54.6" y="140.5">J4</text>
<text x="54.6" y="143.1">Conn_01x26</text>
<text x="216.7" y="138.1" transform="rotate(-90 216.7 138.1)">VCC</text>
<text x="222.3" y="140.5">U1E</text>
<text x="222.3" y="143.1">74HCT00</text>
<text x="238.3" y="138.1" transform="rotate(-90 238.3 138.1)">VCC</text>
<text x="243.8" y="140.5">U3E</text>
<text x="243.8" y="143.1">74HCT32</text>
<text x="216.7" y="147.6" transform="rotate(-90 216.7 147.6)">GND</text>
<text x="238.3" y="147.6" transform="rotate(-90 238.3 147.6)">GND</text>
<text x="95.3" y="150.7">C1</text>
<text x="95.3" y="153.2">100nF</text>
<text x="108" y="150.7">C2</text>
<text x="108" y="153.2">100nF</text>
<text x="120.7" y="150.7">C3</text>
<text x="120.7" y="153.2">100nF</text>
<text x="134.6" y="150.7">C4</text>
<text x="134.6" y="153.2">100nF</text>
<text x="148.6" y="150.7">C5</text>
<text x="148.6" y="153.2">100nF</text>
<text x="254.5" y="160.8">GND</text>
<text x="213.9" y="162.1">GND</text>
<text x="235.5" y="162.1">GND</text>
<text x="114.8" y="171">GND</text>
</g>
<g font-size="1.8" fill="#a90000">
<text x="50.8" y="21.3">1</text>
<text x="50.8" y="23.9">3</text>
<text x="59.7" y="21.3">2</text>
<text x="59.7" y="23.9">4</text>
<text x="186.7" y="20.1">1</text>
<text x="198.1" y="22.6">3</text>
<text x="50.8" y="26.4">5</text>
<text x="50.8" y="29">7</text>
<text x="59.7" y="26.4">6</text>
<text x="59.7" y="29">8</text>
<text x="136.9" y="26.7" transform="rotate(-90 136.9 26.7)">16</text>
<text x="186.7" y="25.1">2</text>
<text x="50.2" y="34">11</text>
<text x="50.8" y="31.5">9</text>
<text x="59.1" y="31.5">10</text>
<text x="59.1" y="34">12</text>
<text x="126.3" y="30.2">1</text>
<text x="126.3" y="32.8">2</text>
<text x="126.3" y="35.3">3</text>
<text x="146" y="35.3">13</text>
<text x="146" y="32.8">14</text>
<text x="146" y="30.2">15</text>
<text x="230.9" y="33.7" transform="rotate(-90 230.9 33.7)">26</text>
<text x="50.2" y="36.6">13</text>
<text x="50.2" y="39.1">15</text>
<text x="50.2" y="41.7">17</text>
<text x="59.1" y="36.6">14</text>
<text x="59.1" y="39.1">16</text>
<text x="59.1" y="41.7">18</text>
<text x="146" y="40.4">11</text>
<text x="146" y="37.8">12</text>
<text x="181.8" y="39.1">2</text>
<text x="193" y="36.6">3</text>
<text x="214" y="37.8">35</text>
<text x="246.3" y="40.4">3</text>
<text x="246.3" y="37.8">4</text>
<text x="50.2" y="44.2">19</text>
<text x="50.2" y="46.7">21</text>
<text x="59.1" y="44.2">20</text>
<text x="59.1" y="46.7">22</text>
<text x="126.3" y="45.5">5</text>
<text x="126.3" y="42.9">6</text>
<text x="146" y="42.9">10</text>
<text x="146.7" y="45.5">9</text>
<text x="157.4" y="45.5">1</text>
<text x="166.3" y="45.5">2</text>
<text x="214.6" y="45.5">6</text>
<text x="246.3" y="45.5">1</text>
<text x="246.3" y="42.9">2</text>
<text x="50.2" y="49.3">23</text>
<text x="50.2" y="51.8">25</text>
<text x="59.1" y="49.3">24</text>
<text x="59.1" y="51.8">26</text>
<text x="126.3" y="48">4</text>
<text x="146.7" y="48">7</text>
<text x="157.4" y="48">3</text>
<text x="166.3" y="48">4</text>
<text x="214.6" y="48">5</text>
<text x="245.7" y="53.1">38</text>
<text x="245.7" y="50.5">39</text>
<text x="245.7" y="48">40</text>
<text x="50.2" y="54.4">27</text>
<text x="50.2" y="56.9">29</text>
<text x="50.2" y="59.4">31</text>
<text x="59.1" y="54.4">28</text>
<text x="59.1" y="56.9">30</text>
<text x="59.1" y="59.4">32</text>
<text x="136.9" y="54" transform="rotate(-90 136.9 54)">8</text>
<text x="214.6" y="58.2">9</text>
<text x="245.7" y="55.6">37</text>
<text x="50.2" y="62">33</text>
<text x="50.2" y="64.5">35</text>
<text x="59.1" y="62">34</text>
<text x="59.1" y="64.5">36</text>
<text x="214.6" y="60.7">8</text>
<text x="245.7" y="60.7">18</text>
<text x="245.7" y="63.2">19</text>
<text x="245.7" y="65.8">20</text>
<text x="50.2" y="67.1">37</text>
<text x="50.2" y="69.6">39</text>
<text x="59.1" y="67.1">38</text>
<text x="59.1" y="69.6">40</text>
<text x="214" y="70.9">33</text>
<text x="214" y="68.3">34</text>
<text x="245.7" y="68.3">21</text>
<text x="245.7" y="70.9">22</text>
<text x="50.2" y="72.1">41</text>
<text x="50.2" y="74.7">43</text>
<text x="50.2" y="77.2">45</text>
<text x="59.1" y="72.1">42</text>
<text x="59.1" y="74.7">44</text>
<text x="59.1" y="77.2">46</text>
<text x="214" y="75.9">31</text>
<text x="214" y="73.4">32</text>
<text x="245.7" y="73.4">23</text>
<text x="245.7" y="75.9">24</text>
<text x="50.2" y="79.8">47</text>
<text x="50.2" y="82.3">49</text>
<text x="59.1" y="79.8">48</text>
<text x="59.1" y="82.3">50</text>
<text x="126.3" y="82.3">1</text>
<text x="136.9" y="78.7" transform="rotate(-90 136.9 78.7)">16</text>
<text x="146" y="82.3">15</text>
<text x="162.5" y="82.3">1</text>
<text x="171.4" y="82.3">2</text>
<text x="214" y="83.6">28</text>
<text x="214" y="81">29</text>
<text x="214" y="78.5">30</text>
<text x="245.7" y="83.6">14</text>
<text x="245.7" y="78.5">25</text>
<text x="126.3" y="84.8">2</text>
<text x="126.3" y="87.4">3</text>
<text x="146" y="89.9">12</text>
<text x="146" y="87.4">13</text>
<text x="146" y="84.8">14</text>
<text x="162.5" y="84.8">3</text>
<text x="162.5" y="87.4">5</text>
<text x="162.5" y="89.9">7</text>
<text x="171.4" y="84.8">4</text>
<text x="171.4" y="87.4">6</text>
<text x="171.4" y="89.9">8</text>
<text x="214" y="86.1">27</text>
<text x="245.7" y="86.1">15</text>
<text x="245.7" y="88.6">16</text>
<text x="126.3" y="95">6</text>
<text x="146" y="95">10</text>
<text x="146" y="92.5">11</text>
<text x="245.7" y="93.7">13</text>
<text x="245.7" y="91.2">17</text>
<text x="126.3" y="100.1">4</text>
<text x="126.3" y="97.5">5</text>
<text x="146.7" y="100.1">7</text>
<text x="146.7" y="97.5">9</text>
<text x="245.7" y="101.3">10</text>
<text x="245.7" y="98.8">11</text>
<text x="245.7" y="96.3">12</text>
<text x="102.8" y="103.9">4</text>
<text x="114.3" y="106.4">6</text>
<text x="136.9" y="106.1" transform="rotate(-90 136.9 106.1)">8</text>
<text x="171.7" y="107.7">9</text>
<text x="48.2" y="109">1</text>
<text x="48.2" y="111.5">2</text>
<text x="102.8" y="109">5</text>
<text x="171.1" y="112.8">10</text>
<text x="182.8" y="110.2">8</text>
<text x="230.9" y="110.5" transform="rotate(-90 230.9 110.5)">7</text>
<text x="48.2" y="114">3</text>
<text x="48.2" y="116.6">4</text>
<text x="48.2" y="119.1">5</text>
<text x="102.8" y="119.1">9</text>
<text x="48.2" y="121.7">6</text>
<text x="48.2" y="124.2">7</text>
<text x="102.2" y="124.2">10</text>
<text x="114.3" y="121.7">8</text>
<text x="171.1" y="125.5">12</text>
<text x="258" y="121.7">4</text>
<text x="269.2" y="124.2">6</text>
<text x="47.6" y="131.8">10</text>
<text x="48.2" y="126.7">8</text>
<text x="48.2" y="129.3">9</text>
<text x="182.2" y="128">11</text>
<text x="258" y="126.7">5</text>
<text x="47.6" y="134.4">11</text>
<text x="47.6" y="136.9">12</text>
<text x="215.6" y="132.1" transform="rotate(-90 215.6 132.1)">14</text>
<text x="237.2" y="132.1" transform="rotate(-90 237.2 132.1)">14</text>
<text x="47.6" y="139.4">13</text>
<text x="47.6" y="142">14</text>
<text x="257.2" y="138.2">12</text>
<text x="257.2" y="143.3">13</text>
<text x="268.6" y="140.7">11</text>
<text x="47.6" y="144.5">15</text>
<text x="47.6" y="147.1">16</text>
<text x="47.6" y="149.6">17</text>
<text x="47.6" y="152.1">18</text>
<text x="47.6" y="154.7">19</text>
<text x="215.6" y="151.8" transform="rotate(-90 215.6 151.8)">7</text>
<text x="237.2" y="151.8" transform="rotate(-90 237.2 151.8)">7</text>
<text x="47.6" y="157.2">20</text>
<text x="47.6" y="159.8">21</text>
<text x="47.6" y="162.3">22</text>
<text x="47.6" y="164.8">23</text>
<text x="47.6" y="167.4">24</text>
<text x="47.6" y="169.9">25</text>
<text x="47.6" y="172.5">26</text>
</g>
<g font-size="1.8" fill="#0f0f0f">
<text x="176.5" y="22.5">~{RESET}</text>
<text x="71.1" y="31.4">~{RESET}</text>
<text x="119.4" y="32.7">A5</text>
<text x="119.4" y="35.2">A6</text>
<text x="119.4" y="30.1">A4</text>
<text x="175.3" y="33.9">~{CSLB}1</text>
<text x="71.1" y="41.6">~{WR}</text>
<text x="205.7" y="37.8">RESET</text>
<text x="251.5" y="40.3">PA1</text>
<text x="251.5" y="37.8">PA0</text>
<text x="33" y="44.1">~{RD}</text>
<text x="71.1" y="44.1">~{IORQ}</text>
<text x="119.4" y="45.4">A3</text>
<text x="119.4" y="42.8">A7</text>
<text x="119.4" y="47.9">A2</text>
<text x="153.7" y="45.4">E0</text>
<text x="153.7" y="47.9">F0</text>
<text x="205.7" y="45.4">~{CS}</text>
<text x="205.7" y="47.9">~{IORD}</text>
<text x="251.5" y="47.9">PA4</text>
<text x="251.5" y="42.8">PA2</text>
<text x="251.5" y="45.4">PA3</text>
<text x="33" y="51.7">D0</text>
<text x="71.1" y="51.7">D1</text>
<text x="174" y="53">~{CSHB}</text>
<text x="205.7" y="50.5">~{IOWR} 36</text>
<text x="251.5" y="50.5">PA5</text>
<text x="251.5" y="53">PA6</text>
<text x="33" y="56.8">D4</text>
<text x="33" y="54.3">D2</text>
<text x="33" y="59.3">D6</text>
<text x="71.1" y="59.3">D7</text>
<text x="71.1" y="54.3">D3</text>
<text x="71.1" y="56.8">D5</text>
<text x="205.7" y="58.1">A0</text>
<text x="251.5" y="55.5">PA7</text>
<text x="33" y="64.4">A2</text>
<text x="33" y="61.9">A0</text>
<text x="71.1" y="61.9">A1</text>
<text x="71.1" y="64.4">A3</text>
<text x="205.7" y="60.6">A1</text>
<text x="251.5" y="63.2">PB1</text>
<text x="251.5" y="60.6">PB0</text>
<text x="251.5" y="65.7">PB2</text>
<text x="33" y="69.5">A6</text>
<text x="33" y="67">A4</text>
<text x="71.1" y="67">A5</text>
<text x="71.1" y="69.5">A7</text>
<text x="205.7" y="68.2">D0</text>
<text x="205.7" y="70.8">D1</text>
<text x="251.5" y="70.8">PB4</text>
<text x="251.5" y="68.2">PB3</text>
<text x="33" y="77.1">A12</text>
<text x="33" y="72">A8</text>
<text x="33" y="74.6">A10</text>
<text x="71.1" y="72">A9</text>
<text x="71.1" y="74.6">A11</text>
<text x="71.1" y="77.1">A13</text>
<text x="205.7" y="75.9">D3</text>
<text x="205.7" y="73.3">D2</text>
<text x="251.5" y="73.3">PB5</text>
<text x="251.5" y="75.9">PB6</text>
<text x="33" y="79.7">A14</text>
<text x="71.1" y="79.7">A15</text>
<text x="119.4" y="82.2">A8</text>
<text x="154.9" y="82.2">F8</text>
<text x="205.7" y="83.5">D6</text>
<text x="205.7" y="80.9">D5</text>
<text x="205.7" y="78.4">D4</text>
<text x="251.5" y="78.4">PB7</text>
<text x="251.5" y="83.5">PC0</text>
<text x="119.4" y="84.7">A9</text>
<text x="119.4" y="87.3">A10</text>
<text x="154.9" y="87.3">FA</text>
<text x="154.9" y="89.8">FB</text>
<text x="154.9" y="84.7">F9</text>
<text x="205.7" y="86">D7</text>
<text x="251.5" y="88.6">PC2</text>
<text x="251.5" y="86">PC1</text>
<text x="119.4" y="94.9">A11</text>
<text x="251.5" y="91.1">PC3</text>
<text x="251.5" y="93.6">PC4</text>
<text x="251.5" y="96.2">PC5</text>
<text x="251.5" y="98.7">PC6</text>
<text x="251.5" y="101.3">PC7</text>
<text x="97.8" y="103.8">A14</text>
<text x="165.1" y="107.6">~{RD}</text>
<text x="41.9" y="108.9">GND</text>
<text x="41.9" y="111.4">+5V</text>
<text x="41.9" y="114">PC7</text>
<text x="97.8" y="108.9">A15</text>
<text x="41.9" y="119">PC5</text>
<text x="41.9" y="116.5">PC6</text>
<text x="97.8" y="119">A12</text>
<text x="157.5" y="119">~{IORQ}</text>
<text x="41.9" y="124.1">PC3</text>
<text x="41.9" y="121.6">PC4</text>
<text x="97.8" y="124.1">A13</text>
<text x="41.9" y="126.7">PC2</text>
<text x="41.9" y="129.2">PC1</text>
<text x="41.9" y="131.7">PC0</text>
<text x="166.4" y="130.5">~{WR}13</text>
<text x="41.9" y="134.3">PB7</text>
<text x="41.9" y="136.8">PB6</text>
<text x="41.9" y="139.4">PB5</text>
<text x="41.9" y="141.9">PB4</text>
<text x="41.9" y="147">PB2</text>
<text x="41.9" y="144.4">PB3</text>
<text x="41.9" y="149.5">PB1</text>
<text x="41.9" y="152.1">PB0</text>
<text x="41.9" y="154.6">PA7</text>
<text x="41.9" y="157.1">PA6</text>
<text x="41.9" y="159.7">PA5</text>
<text x="41.8" y="164.8">PA3</text>
<text x="41.9" y="167.3">PA2</text>
<text x="41.9" y="162.2">PA4</text>
<text x="41.9" y="172.4">PA0</text>
<text x="41.9" y="169.8">PA1</text>
</g>
<g font-size="1.8" fill="#000084">
<text x="22.5" y="57.2" transform="rotate(-90 22.5 57.2)">D[0..7]</text>
<text x="86" y="63.9" transform="rotate(-90 86 63.9)">D[0..7]</text>
<text x="22.5" y="72.4" transform="rotate(-90 22.5 72.4)">A[0..15]</text>
<text x="86" y="75.1" transform="rotate(-90 86 75.1)">A[0..15]</text>
<text x="201.6" y="85.1" transform="rotate(-90 201.6 85.1)">D[0..7]</text>
</g>
</svg>
